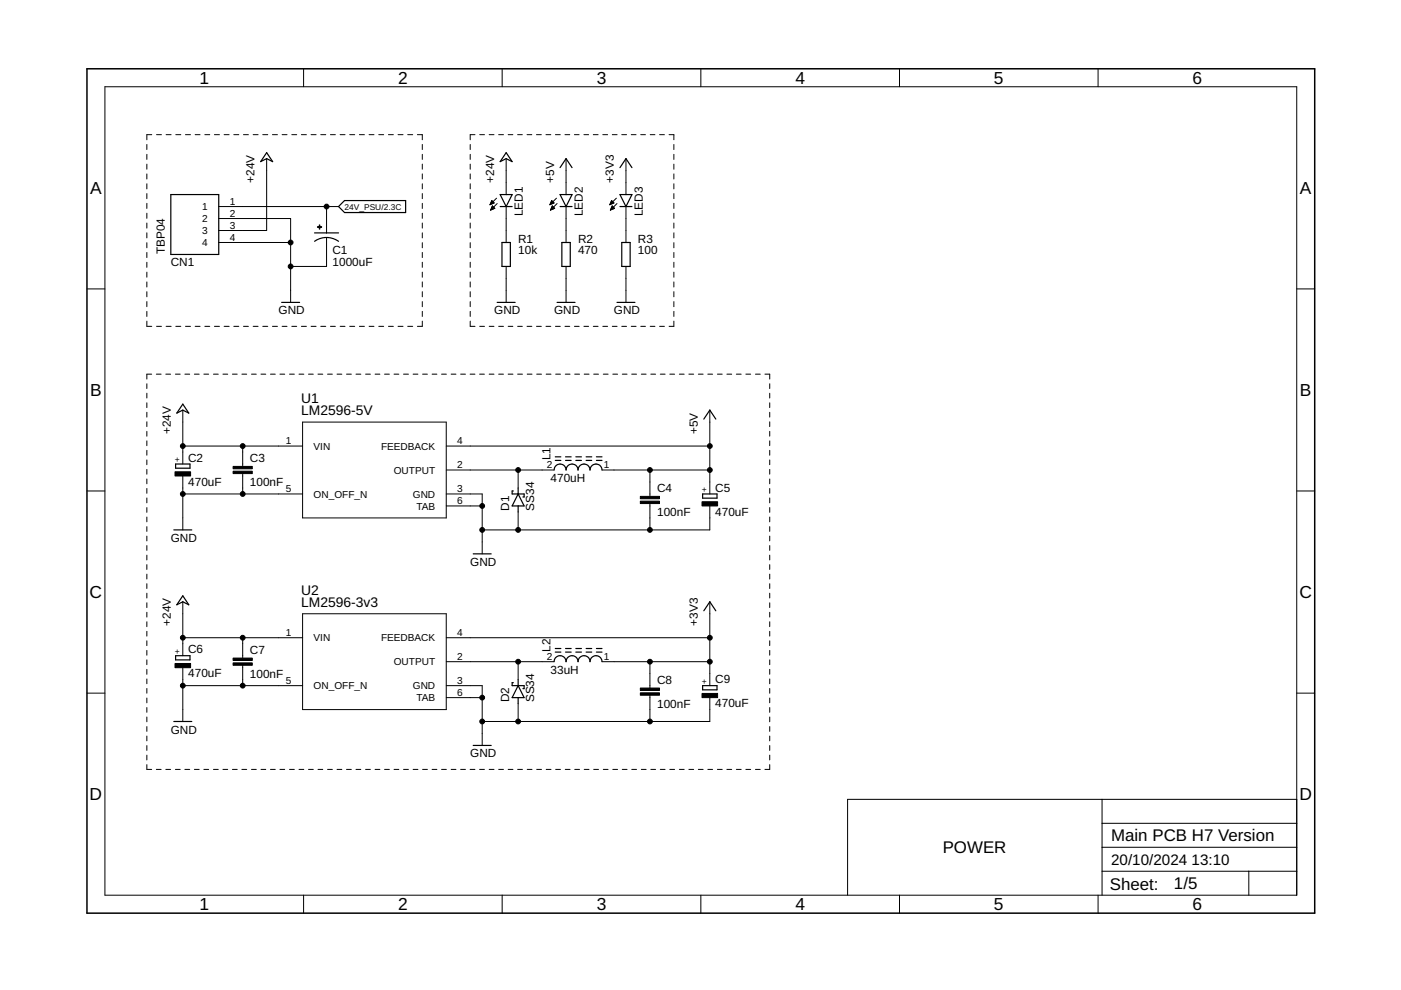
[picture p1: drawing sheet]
<svg xmlns="http://www.w3.org/2000/svg" width="297mm" height="210mm" viewBox="0 0 297 210" stroke-linecap="round" stroke-linejoin="round" font-family="sans-serif">
<g fill="none" stroke="#000" stroke-width=".21">
<path d="M22.2 18.4h252.7v171.4h-252.7zM64.4 14.6v3.8M106.5 14.6v3.8M148.6 14.6v3.8M190.7 14.6v3.8M232.8 14.6v3.8M31.1 30.6v1.1M31.1 32.7v1.1M31.1 34.8v1.1M31.1 36.9v1.1M31.1 39v1M32.2 28.6h-1.1v1"/>
<path d="M33.2 28.6h1M35.2 28.6h1.1M37.3 28.6h1M39.3 28.6h1.1M41.4 28.6h1M43.4 28.6h1.1M45.5 28.6h1M47.5 28.6h1.1M49.6 28.6h1M51.6 28.6h1.1M53.7 28.6h1M55.7 28.6h1.1"/>
<path d="M56.5 33.6v15.3h-10.1M57.8 28.6h1M59.8 28.6h1.1M61.9 28.6h1M63.9 28.6h1.1M66 28.6h1M68 28.6h1.1M70.1 28.6h1M72.1 28.6h1.1M74.1 28.6h1.1M76.2 28.6h1.1M78.3 28.6h1"/>
<path d="M80.3 28.6h1M82.4 28.6h1M84.4 28.6h1M86.4 28.6h1.1M88.5 28.6h1v1M89.5 30.6v1.1M89.5 32.7v1.1M89.5 34.8v1.1M89.5 36.9v1.1M89.5 39v1M99.7 30.6v1.1M99.7 32.7v1.1"/>
<path d="M99.7 34.8v1.1M99.7 36.9v1.1M99.7 39v1M100.7 28.6h-1v1M101.7 28.6h1M103.7 28.6h1M105.7 28.6h1M107.3 33.6v7.7M107.7 28.6h1M109.7 28.6h1M111.7 28.6h1.1M113.7 28.6h1.1"/>
<path d="M115.8 28.6h1M117.8 28.6h1M119.8 28.6h1M120 33.6v7.7M121.8 28.6h1M123.8 28.6h1M125.8 28.6h1M127.8 28.6h1M129.8 28.6h1M131.8 28.6h1M132.7 33.6v7.7M133.8 28.6h1.1"/>
<path d="M135.8 28.6h1M137.9 28.6h1M139.8 28.6h1.1M141.9 28.6h1v1M142.9 30.6v1.1M142.9 32.7v1.1M142.9 34.8v1.1M142.9 36.9v1.1M142.9 39v1M31.1 41v1.1M31.1 43.1v1.1M31.1 45.2v1.1"/>
<path d="M31.1 47.3v1.1M31.1 49.4v1M31.1 51.5v1M31.1 53.5v1.1M31.1 55.6v1.1M31.1 57.7v1.1M31.1 59.8v1.1M46.4 46.3h15.2v17.8M46.4 43.8h25.4M46.4 51.4h15.2M69.2 43.8v5.6M69.2 50.4v6.1h-7.6"/>
<path d="M89.5 41v1.1M89.5 43.1v1.1M89.5 45.2v1.1M89.5 47.3v1.1M89.5 49.4v1M89.5 51.5v1M89.5 53.5v1.1M89.5 55.6v1.1M89.5 57.7v1.1M89.5 59.8v1.1M99.7 41v1.1M99.7 43.1v1.1"/>
<path d="M99.7 45.2v1.1M99.7 47.3v1.1M99.7 49.4v1M99.7 51.5v1M99.7 53.5v1.1M99.7 55.6v1.1M99.7 57.7v1.1M99.7 59.8v1.1M103.9 43.3h.2M104 43.2h.4M104 43.1h.6M104 44.5h.1"/>
<path d="M104.1 43h.6M104.1 44.4h.3M104.1 42.8h.5M104.1 44.3h.5M104.2 42.7h.3M104.2 44.2h.7M104.2 44h.6M104.2 42.6h.2M104.3 42.5l.5 .5-.9 .4zM104.3 43.9h.4M104.3 43.8h.2M104.4 43.7h.1"/>
<path d="M104.4 43.7l-.4 .9M104.4 43.7l.5 .5M104.9 44.2l-.9 .4M105.3 42l-1.4 1.4M105.4 43.2l-1.4 1.4M107.3 43.8v7.6M107.3 56.5v7.6M116.6 43.3h.2M116.7 43.2h.4M116.7 43.1h.6M116.7 44.5h.1M116.8 43h.6"/>
<path d="M116.8 44.4h.2M116.8 44.3h.5M116.8 42.8h.5M116.9 42.7h.3M116.9 44.2h.7M116.9 42.6h.2M116.9 44h.6M117 42.5l.5 .5-.9 .4zM117 43.9h.4M117 43.8h.2M117.1 43.7l-.4 .9M117.1 43.7l.5 .5"/>
<path d="M117.1 43.7h.1M117.6 44.2l-.9 .4M118 42l-1.4 1.4M118.1 43.2l-1.4 1.4M120 43.8v7.6M120 56.5v7.6M129.3 43.3h.2M129.4 43.2h.4M129.4 44.5h.1M129.4 43.1h.6M129.5 43h.6M129.5 44.4h.2"/>
<path d="M129.5 42.8h.5M129.5 44.3h.5M129.6 42.7h.3M129.6 44.2h.7M129.6 42.6h.2M129.6 44h.6M129.7 42.5l.5 .5-.9 .4zM129.7 43.9h.4M129.7 43.8h.2M129.8 43.7h.1M129.8 43.7l-.4 .9M129.8 43.7l.5 .5"/>
<path d="M130.3 44.2l-.9 .4M130.7 42l-1.4 1.4M130.8 43.2l-1.4 1.4M132.7 43.8v7.6M132.7 56.5v7.6M142.9 41v1.1M142.9 43.1v1.1M142.9 45.2v1.1M142.9 47.3v1.1M142.9 49.4v1M142.9 51.5v1M142.9 53.5v1.1"/>
<path d="M142.9 55.6v1.1M142.9 57.7v1.1M142.9 59.8v1.1M18.4 61.3h3.8M31.1 61.8v1.1M31.1 63.9v1.1M31.1 66v1.1M31.1 68.1v1.1h1.1M32.2 79.3h-1.1v1.1M33.1 79.3h1.1M33.2 69.2h1M35.2 79.3h1"/>
<path d="M35.2 69.2h1.1M37.2 79.3h1M37.3 69.2h1M39.2 79.3h1M39.3 69.2h1.1M41.2 79.3h1M41.4 69.2h1M43.2 79.3h1M43.4 69.2h1.1M45.3 79.3h1M45.5 69.2h1M47.3 79.3h1"/>
<path d="M47.5 69.2h1.1M49.3 79.3h1M49.6 69.2h1M51.3 79.3h1M51.6 69.2h1.1M53.3 79.3h1M53.7 69.2h1M55.3 79.3h1M55.7 69.2h1.1M57.3 79.3h1.1M57.8 69.2h1M59.4 79.3h1"/>
<path d="M59.8 69.2h1.1M61.4 79.3h1M61.9 69.2h1M63.4 79.3h1M63.9 69.2h1.1M65.4 79.3h1M66 69.2h1M67.4 79.3h1M68 69.2h1.1M69.4 79.3h1.1M70.1 69.2h1M71.5 79.3h1"/>
<path d="M72.1 69.2h1.1M73.5 79.3h1M74.1 69.2h1.1M75.5 79.3h1M76.2 69.2h1.1M77.5 79.3h1M78.3 69.2h1M79.5 79.3h1M80.3 69.2h1M81.5 79.3h1M82.4 69.2h1M83.5 79.3h1.1"/>
<path d="M84.4 69.2h1M85.6 79.3h1M86.4 69.2h1.1M87.6 79.3h1M89.5 61.8v1.1M89.5 63.9v1.1M89.5 66v1.1M89.5 68.1v1.1h-1M89.6 79.3h1M91.6 79.3h1M93.6 79.3h1M95.7 79.3h1"/>
<path d="M97.7 79.3h1M99.7 79.3h1M99.7 68.1v1.1h1M99.7 61.8v1.1M99.7 63.9v1.1M99.7 66v1.1M101.7 79.3h1M101.7 69.2h1M103.7 69.2h1M103.7 79.3h1M105.7 69.2h1M105.7 79.3h1"/>
<path d="M107.7 69.2h1M107.7 79.3h1.1M109.7 69.2h1M109.7 79.3h1.1M111.7 69.2h1.1M111.8 79.3h1M113.7 69.2h1.1M113.8 79.3h1M115.8 69.2h1M115.8 79.3h1M117.8 69.2h1M117.8 79.3h1"/>
<path d="M119.8 69.2h1M119.8 79.3h1.1M121.8 69.2h1M121.9 79.3h1M123.8 69.2h1M123.9 79.3h1M125.8 69.2h1M125.9 79.3h1M127.8 69.2h1M127.9 79.3h1M129.8 69.2h1M129.9 79.3h1"/>
<path d="M131.8 69.2h1M131.9 79.3h1M133.8 69.2h1.1M133.9 79.3h1.1M135.8 69.2h1M136 79.3h1M137.9 69.2h1M138 79.3h1M139.8 69.2h1.1M140 79.3h1M142 79.3h1M142.9 68.1v1.1h-1"/>
<path d="M142.9 61.8v1.1M142.9 63.9v1.1M142.9 66v1.1M144 79.3h1.1M146 79.3h1.1M148.1 79.3h1M150.1 79.3h1M152.1 79.3h1M154.1 79.3h1M156.1 79.3h1M158.1 79.3h1.1M160.2 79.3h1"/>
<path d="M162.2 79.3h1v1.1M274.9 61.3h3.8M31.1 81.4v1M31.1 83.4v1M31.1 85.4v1M31.1 87.4v1M31.1 89.4v1M31.1 91.5v1M31.1 93.5v1M31.1 95.5v1M31.1 97.5v1M31.1 99.5v1"/>
<path d="M38.8 87v11.4M38.8 94.6h25.4M51.5 94.6v4.3M64.2 89.5h30.4v20.3h-30.4zM94.6 99.7h22.9M94.6 94.6h55.9M109.9 99.7v3.8M127.6 99.7h22.9M137.8 99.7v5.5M150.5 87v17.7M163.2 81.4v1M163.2 83.4v1"/>
<path d="M163.2 85.4v1M163.2 87.4v1M163.2 89.4v1M163.2 91.5v1M163.2 93.5v1M163.2 95.5v1M163.2 97.5v1M163.2 99.5v1M18.4 104.1h3.8M31.1 101.6v1M31.1 103.6v1M31.1 105.6v1"/>
<path d="M31.1 107.6v1M31.1 109.6v1M31.1 111.7v1M31.1 113.7v1M31.1 115.7v1M31.1 117.7v1M31.1 119.7v1M38.8 100.9v11.5M38.8 104.7h25.4M51.5 100.4v4.3M94.6 104.7h7.6v12.7M94.6 107.3h7.6"/>
<path d="M109.9 108.5v3.9M137.8 106.8v5.6M150.5 107.3v5.1h-48.3M163.2 101.6v1M163.2 103.6v1M163.2 105.6v1M163.2 107.6v1M163.2 109.6v1M163.2 111.7v1M163.2 113.7v1M163.2 115.7v1M163.2 117.7v1"/>
<path d="M163.2 119.7v1M274.9 104.1h3.8M31.1 121.7v1.1M31.1 123.8v1M31.1 125.8v1M31.1 127.8v1M31.1 129.8v1M31.1 131.8v1.1M31.1 133.9v1M31.1 135.9v1M31.1 137.9v1M31.1 139.9v1"/>
<path d="M38.8 127.6v11.4M38.8 135.2h25.4M51.5 135.2v4.3M64.2 130.1h30.4v20.4h-30.4zM94.6 135.2h55.9M150.5 127.6v17.8M163.2 121.7v1.1M163.2 123.8v1M163.2 125.8v1M163.2 127.8v1M163.2 129.8v1M163.2 131.8v1.1"/>
<path d="M163.2 133.9v1M163.2 135.9v1M163.2 137.9v1M163.2 139.9v1M18.4 147h3.8M31.1 141.9v1.1M31.1 144v1M31.1 146v1M31.1 148v1M31.1 150v1M31.1 152v1M31.1 154.1v1"/>
<path d="M31.1 156.1v1M31.1 158.1v1M38.8 141.6v11.4M38.8 145.4h25.4M51.5 141.1v4.3M94.6 145.4h7.6v12.7M94.6 140.3h22.9M94.6 147.9h7.6M109.9 140.3v3.8M109.9 149.2v3.8M127.6 140.3h22.9M137.8 140.3v5.6"/>
<path d="M137.8 147.4v5.6M150.5 147.9v5.1h-48.3M163.2 141.9v1.1M163.2 144v1M163.2 146v1M163.2 148v1M163.2 150v1M163.2 152v1M163.2 154.1v1M163.2 156.1v1M163.2 158.1v1M274.9 147h3.8"/>
<path d="M31.1 160.1v1M31.1 162.1v1h1.1M33.1 163.1h1.1M35.2 163.1h1M37.2 163.1h1M39.2 163.1h1M41.2 163.1h1M43.2 163.1h1M45.3 163.1h1M47.3 163.1h1M49.3 163.1h1M51.3 163.1h1"/>
<path d="M53.3 163.1h1M55.3 163.1h1M57.3 163.1h1.1M59.4 163.1h1M61.4 163.1h1M63.4 163.1h1M65.4 163.1h1M67.4 163.1h1M69.4 163.1h1.1M71.5 163.1h1M73.5 163.1h1M75.5 163.1h1"/>
<path d="M77.5 163.1h1M79.5 163.1h1M81.5 163.1h1M83.5 163.1h1.1M85.6 163.1h1M87.6 163.1h1M89.6 163.1h1M91.6 163.1h1M93.6 163.1h1M95.7 163.1h1M97.7 163.1h1M99.7 163.1h1"/>
<path d="M101.7 163.1h1M103.7 163.1h1M105.7 163.1h1M107.7 163.1h1.1M109.7 163.1h1.1M111.8 163.1h1M113.8 163.1h1M115.8 163.1h1M117.8 163.1h1M119.8 163.1h1.1M121.9 163.1h1M123.9 163.1h1"/>
<path d="M125.9 163.1h1M127.9 163.1h1M129.9 163.1h1M131.9 163.1h1M133.9 163.1h1.1M136 163.1h1M138 163.1h1M140 163.1h1M142 163.1h1M144 163.1h1.1M146 163.1h1.1M148.1 163.1h1"/>
<path d="M150.1 163.1h1M152.1 163.1h1M154.1 163.1h1M156.1 163.1h1M158.1 163.1h1.1M160.2 163.1h1M163.2 160.1v1M163.2 162.1v1h-1M233.7 169.5v20.3M233.7 179.6h41.2M233.7 174.6h41.2M274.9 169.5h-95.2v20.3"/>
<path d="M64.4 189.8v3.8M106.5 189.8v3.8M148.6 189.8v3.8M190.7 189.8v3.8M232.8 189.8v3.8M233.7 184.7h41.2M264.8 184.7v5.1"/>
</g>
<g fill="none" stroke="#000" stroke-width=".25">
<path d="M56.5 32.4l1.3 1.9-1.3-.7-1.2 .7zM107.3 32.4l1.3 1.9-1.3-.7-1.3 .7zM118.7 35.5l1.3-1.9 1.3 1.9M131.4 35.5l1.3-1.9 1.3 1.9M36.2 41.3h10.2v12.7h-10.2zM66.7 51.2a4.4 4.4 0 0 1 5.1 0M66.7 49.4h5.1M71.8 43.8l1.2-1.3h13v2.6h-13zM106 43.8h2.6M106 41.3h2.6l-1.3 2.5zM106.4 51.4h1.8v5.1h-1.8zM118.7 41.3h2.6l-1.3 2.5z"/>
<path d="M118.7 43.8h2.6M119.1 51.4h1.8v5.1h-1.8zM131.4 43.8h2.6M131.4 41.3h2.6l-1.3 2.5zM131.8 51.4h1.8v5.1h-1.8zM59.7 64.1h3.8M105.4 64.1h3.8M118.1 64.1h3.8M130.8 64.1h3.8M37.2 98.4h3.1v.9h-3.1zM38.8 85.7l1.2 1.9-1.2-.6-1.3 .6zM117.5 99.7a1.27 1.27 0 0 1 1.2-1.3 1.27 1.27 0 0 1 1.3 1.3 1.27 1.27 0 0 1 1.3-1.3 1.27 1.27 0 0 1 1.3 1.3 1.27 1.27 0 0 1 1.2-1.3 1.27 1.27 0 0 1 1.3 1.3 1.27 1.27 0 0 1 1.3-1.3 1.27 1.27 0 0 1 1.2 1.3"/>
<path d="M117.7 97.6h1.2M117.7 96.9h1.2M119.9 97.6h1.2M119.9 96.9h1.2M122.1 97.6h1.2M122.1 96.9h1.2M124.3 97.6h1.2M124.3 96.9h1.2M126.4 97.6h1.2M126.4 96.9h1.2M149.2 88.9l1.3-1.9 1.3 1.9M36.9 112.4h3.8"/>
<path d="M100.3 117.4h3.8M108.8 104.1h-.2v.6h2.5v.7h-.2M109.9 104.7l1.2 2.6h-2.5zM109.9 103.5v1.2M109.9 107.3v1.2M149 104.7h3v.9h-3zM37.2 139h3.1v.9h-3.1zM38.8 126.3l1.2 1.9-1.2-.6-1.3 .6zM117.7 138.3h1.2M117.7 137.5h1.2M119.9 138.3h1.2M119.9 137.5h1.2"/>
<path d="M122.1 138.3h1.2M122.1 137.5h1.2M124.3 138.3h1.2M124.3 137.5h1.2M126.4 138.3h1.2M126.4 137.5h1.2M149.2 129.5l1.3-1.9 1.3 1.9M36.9 153h3.8M100.3 158.1h3.8M108.8 144.7h-.2v.7h2.5v.6h-.2M109.9 144.1v1.3M109.9 147.9v1.3"/>
<path d="M109.9 145.4l1.2 2.5h-2.5zM117.5 140.3a1.27 1.27 0 0 1 1.2-1.3 1.27 1.27 0 0 1 1.3 1.3 1.27 1.27 0 0 1 1.3-1.3 1.27 1.27 0 0 1 1.3 1.3 1.27 1.27 0 0 1 1.2-1.3 1.27 1.27 0 0 1 1.3 1.3 1.27 1.27 0 0 1 1.3-1.3 1.27 1.27 0 0 1 1.2 1.3M149 145.4h3v.9h-3z"/>
</g>
<path d="M18.4 14.6h260.3v179h-260.3z" fill="none" stroke="#000" stroke-width=".32"/>
<g fill="#000" stroke="#000" stroke-width=".21">
<path d="M67.3 48.1h.9v.1h-.9zM67.7 47.7h.1v.9h-.1zM49.4 99.9h4.1v.5h-4.1zM49.4 98.9h4.1v.5h-4.1zM37.1 100h3.3v.9h-3.3zM135.8 106.3h4v.5h-4zM135.8 105.2h4v.5h-4zM148.8 106.4h3.3v.9h-3.3zM49.4 139.5h4.1v.5h-4.1zM37.1 140.7h3.3v.9h-3.3zM49.4 140.5h4.1v.6h-4.1zM135.8 146.9h4v.5h-4z"/>
<path d="M135.8 145.9h4v.5h-4zM148.8 147h3.3v.9h-3.3z"/>
</g>
<g fill="#000" stroke="#000" stroke-width=".21">
<circle cx="61.6" cy="51.4" r=".51"/>
<circle cx="61.6" cy="56.5" r=".51"/>
<circle cx="69.2" cy="43.8" r=".51"/>
<circle cx="38.8" cy="94.6" r=".51"/>
<circle cx="51.5" cy="94.6" r=".51"/>
<circle cx="109.9" cy="99.7" r=".51"/>
<circle cx="137.8" cy="99.7" r=".51"/>
<circle cx="150.5" cy="94.6" r=".51"/>
<circle cx="150.5" cy="99.7" r=".51"/>
<circle cx="38.8" cy="104.7" r=".51"/>
<circle cx="51.5" cy="104.7" r=".51"/>
<circle cx="102.2" cy="107.3" r=".51"/>
<circle cx="102.2" cy="112.4" r=".51"/>
<circle cx="109.9" cy="112.4" r=".51"/>
<circle cx="137.8" cy="112.4" r=".51"/>
<circle cx="38.8" cy="135.2" r=".51"/>
<circle cx="51.5" cy="135.2" r=".51"/>
<circle cx="150.5" cy="135.2" r=".51"/>
<circle cx="38.8" cy="145.4" r=".51"/>
<circle cx="51.5" cy="145.4" r=".51"/>
<circle cx="102.2" cy="147.9" r=".51"/>
<circle cx="102.2" cy="153" r=".51"/>
<circle cx="109.9" cy="153" r=".51"/>
<circle cx="109.9" cy="140.3" r=".51"/>
<circle cx="137.8" cy="153" r=".51"/>
<circle cx="137.8" cy="140.3" r=".51"/>
<circle cx="150.5" cy="140.3" r=".51"/>
</g>
<g font-size="3.7">
<text x="42.3" y="17.8">1</text>
<text x="84.4" y="17.8">2</text>
<text x="126.5" y="17.8">3</text>
<text x="168.6" y="17.8">4</text>
<text x="210.7" y="17.8">5</text>
<text x="252.9" y="17.8">6</text>
<text x="19.1" y="41.1">A</text>
<text x="275.6" y="41.1">A</text>
<text x="19.1" y="84">B</text>
<text x="275.6" y="84">B</text>
<text x="19" y="126.8">C</text>
<text x="275.5" y="126.8">C</text>
<text x="19" y="169.7">D</text>
<text x="275.5" y="169.7">D</text>
<text x="42.3" y="193">1</text>
<text x="84.4" y="193">2</text>
<text x="126.5" y="193">3</text>
<text x="168.6" y="193">4</text>
<text x="210.7" y="193">5</text>
<text x="252.9" y="193">6</text>
</g>
<g font-size="3.6">
<text x="235.6" y="178.4">Main PCB H7 Version</text>
<text x="199.9" y="180.9">POWER</text>
<text x="235.3" y="188.7">Sheet:</text>
<text x="248.9" y="188.5">1/5</text>
</g>
<g font-size="3.2">
<text x="235.6" y="183.5">20/10/2024</text>
<text x="252.6" y="183.5">13:10</text>
</g>
<g font-size="2.9">
<text x="63.9" y="88">LM2596-5V</text>
<text x="63.9" y="85.5">U1</text>
<text x="63.9" y="128.6">LM2596-3v3</text>
<text x="63.9" y="126.1">U2</text>
</g>
<g font-size="2.5">
<text x="54" y="38.7" transform="rotate(-90 54 38.7)">+24V</text>
<text x="104.8" y="38.7" transform="rotate(-90 104.8 38.7)">+24V</text>
<text x="117.5" y="38.7" transform="rotate(-90 117.5 38.7)">+5V</text>
<text x="130.2" y="38.7" transform="rotate(-90 130.2 38.7)">+3V3</text>
<text x="110.9" y="45.8" transform="rotate(-90 110.9 45.8)">LED1</text>
<text x="123.6" y="45.8" transform="rotate(-90 123.6 45.8)">LED2</text>
<text x="136.3" y="45.8" transform="rotate(-90 136.3 45.8)">LED3</text>
<text x="34.9" y="53.9" transform="rotate(-90 34.9 53.9)">TBP04</text>
<text x="70.5" y="53.9">C1</text>
<text x="109.9" y="53.9">10k</text>
<text x="109.9" y="51.4">R1</text>
<text x="122.6" y="53.9">470</text>
<text x="122.6" y="51.4">R2</text>
<text x="135.3" y="53.9">100</text>
<text x="135.3" y="51.4">R3</text>
<text x="36.2" y="56.5">CN1</text>
<text x="70.5" y="56.5">1000uF</text>
<text x="59.1" y="66.6">GND</text>
<text x="104.8" y="66.6">GND</text>
<text x="117.5" y="66.6">GND</text>
<text x="130.2" y="66.6">GND</text>
<text x="36.2" y="92" transform="rotate(-90 36.2 92)">+24V</text>
<text x="148" y="92" transform="rotate(-90 148 92)">+5V</text>
<text x="39.9" y="97.9">C2</text>
<text x="53" y="98">C3</text>
<text x="116.7" y="97.6" transform="rotate(-90 116.7 97.6)">L1</text>
<text x="39.9" y="103">470uF</text>
<text x="53" y="103.1">100nF</text>
<text x="116.7" y="102.2">470uH</text>
<text x="139.3" y="104.4">C4</text>
<text x="151.6" y="104.3">C5</text>
<text x="108" y="108.3" transform="rotate(-90 108 108.3)">D1</text>
<text x="113.3" y="108.3" transform="rotate(-90 113.3 108.3)">SS34</text>
<text x="139.3" y="109.4">100nF</text>
<text x="151.6" y="109.3">470uF</text>
<text x="36.2" y="114.9">GND</text>
<text x="99.7" y="120">GND</text>
<text x="36.2" y="132.7" transform="rotate(-90 36.2 132.7)">+24V</text>
<text x="148" y="132.7" transform="rotate(-90 148 132.7)">+3V3</text>
<text x="39.9" y="143.6">470uF</text>
<text x="39.9" y="138.5">C6</text>
<text x="53" y="143.7">100nF</text>
<text x="53" y="138.6">C7</text>
<text x="116.7" y="138.3" transform="rotate(-90 116.7 138.3)">L2</text>
<text x="116.7" y="142.8">33uH</text>
<text x="108" y="148.9" transform="rotate(-90 108 148.9)">D2</text>
<text x="113.3" y="148.9" transform="rotate(-90 113.3 148.9)">SS34</text>
<text x="139.3" y="145">C8</text>
<text x="151.6" y="150">470uF</text>
<text x="151.6" y="144.9">C9</text>
<text x="36.2" y="155.5">GND</text>
<text x="139.3" y="150.1">100nF</text>
<text x="99.7" y="160.6">GND</text>
</g>
<g font-size="2.1">
<text x="42.8" y="44.6">1</text>
<text x="42.8" y="47.1">2</text>
<text x="48.7" y="43.4">1</text>
<text x="48.7" y="46">2</text>
<text x="42.8" y="49.6">3</text>
<text x="42.8" y="52.2">4</text>
<text x="48.7" y="48.5">3</text>
<text x="48.7" y="51.1">4</text>
<text x="60.6" y="94.2">1</text>
<text x="66.5" y="95.3">VIN</text>
<text x="80.8" y="95.3">FEEDBACK</text>
<text x="97" y="94.2">4</text>
<text x="83.5" y="100.4">OUTPUT</text>
<text x="97" y="99.3">2</text>
<text x="115.9" y="99.3">2</text>
<text x="128" y="99.3">1</text>
<text x="60.6" y="104.4">5</text>
<text x="66.5" y="105.5">ON_OFF_N</text>
<text x="87.5" y="105.5">GND</text>
<text x="97" y="104.4">3</text>
<text x="97" y="106.9">6</text>
<text x="88.3" y="108">TAB</text>
<text x="60.6" y="134.9">1</text>
<text x="66.5" y="136">VIN</text>
<text x="80.8" y="136">FEEDBACK</text>
<text x="97" y="134.9">4</text>
<text x="83.5" y="141">OUTPUT</text>
<text x="97" y="139.9">2</text>
<text x="115.9" y="139.9">2</text>
<text x="128" y="139.9">1</text>
<text x="60.6" y="145">5</text>
<text x="66.5" y="146.1">ON_OFF_N</text>
<text x="87.5" y="146.1">GND</text>
<text x="88.3" y="148.7">TAB</text>
<text x="97" y="145">3</text>
<text x="97" y="147.5">6</text>
</g>
<g font-size="1.8">
<text x="73" y="44.4">24V_PSU/2.3C</text>
<text x="38.2" y="98" transform="rotate(-90 38.2 98)">+</text>
<text x="149.9" y="104.3" transform="rotate(-90 149.9 104.3)">+</text>
<text x="38.2" y="138.6" transform="rotate(-90 38.2 138.6)">+</text>
<text x="149.9" y="145" transform="rotate(-90 149.9 145)">+</text>
</g>
</svg>
